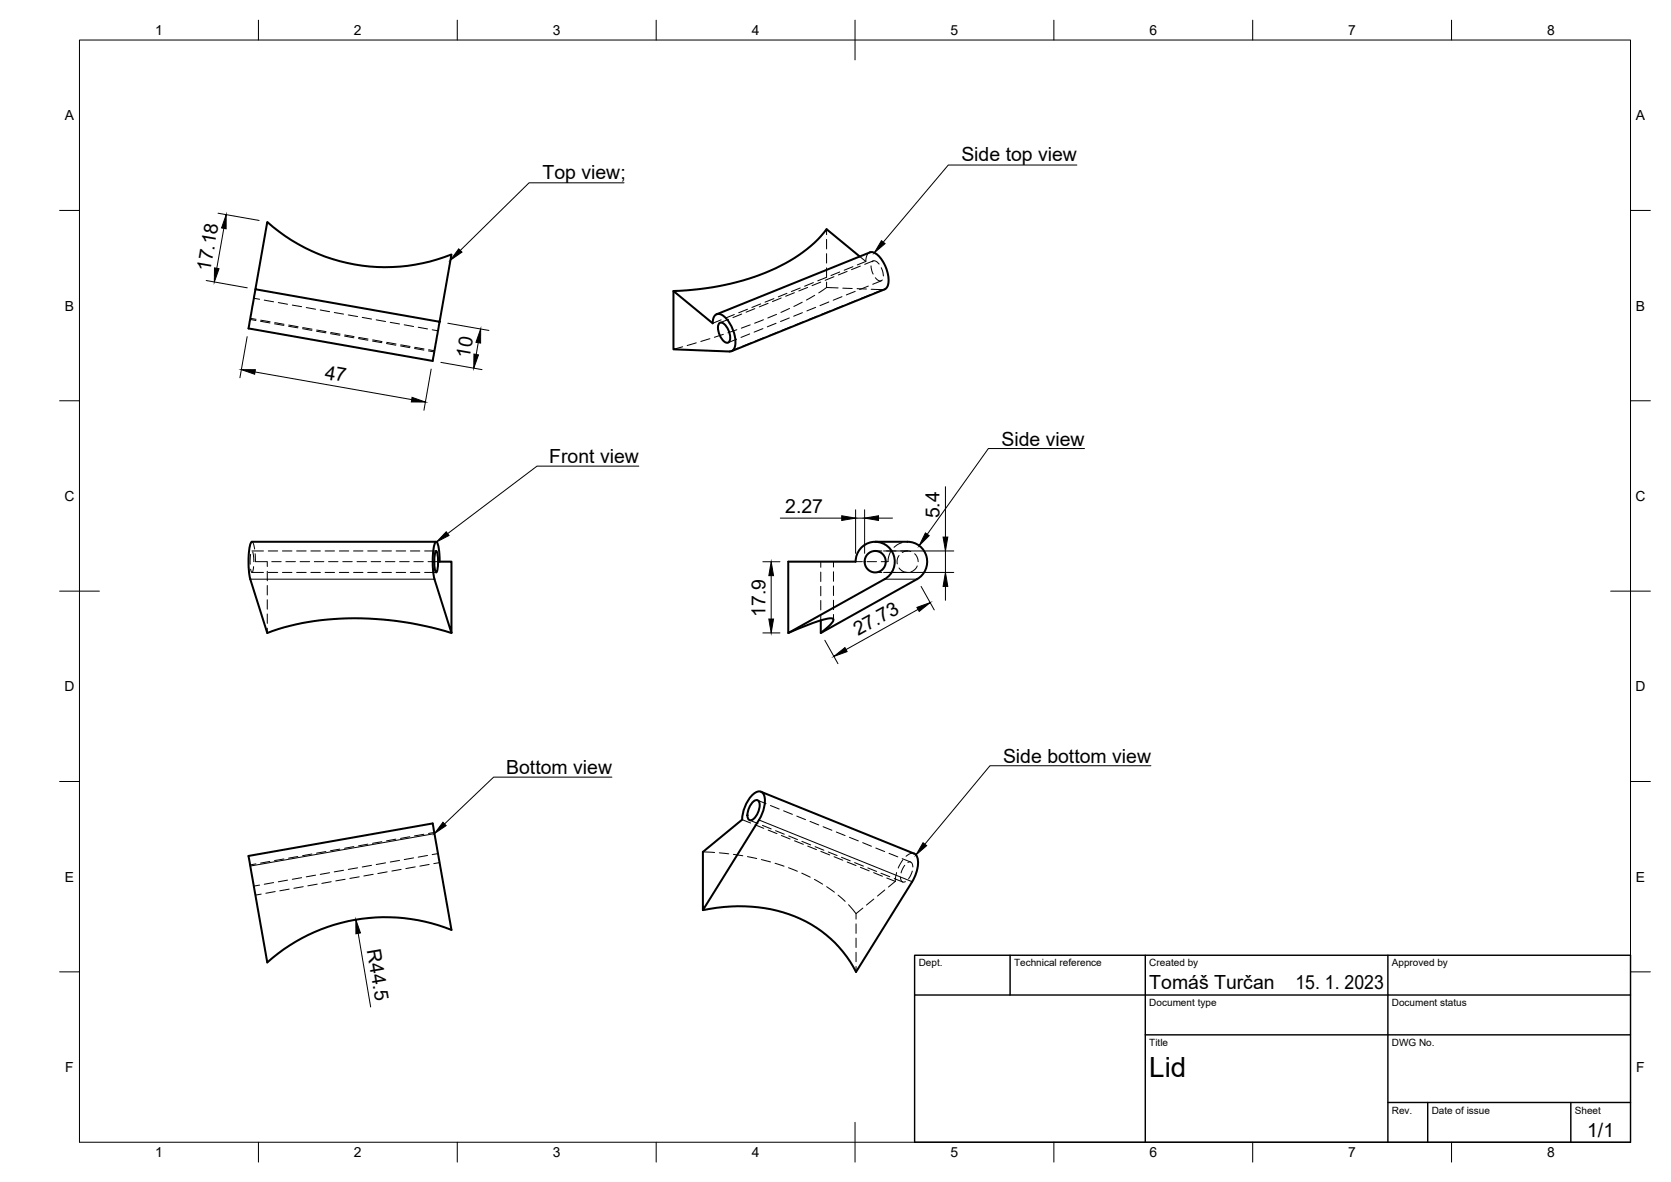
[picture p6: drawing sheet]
<svg xmlns="http://www.w3.org/2000/svg" width="420mm" height="297mm" viewBox="0 0 420 297" stroke-linecap="round" stroke-linejoin="round" font-family="sans-serif">
<g fill="none" stroke="#000" stroke-width=".51">
<path d="M64.2 72.7l-1.7 9.8 46.3 8.2 4.7-26.7a44.6 44.6 0 0 1-46.3-8.2l-3 16.9 46.3 8.2M180.2 79l38.5-15.6a3.2 3.2 0 0 1 3.1 2.1 7.9 7.9 0 0 1 1.3 6.5l-.7 .7-38.5 15.6M216.2 64.5l-8.4-6.9a37.3 37.3 0 0 1-18.1 12 69.7 69.7 0 0 1-20.4 3.5l9.9 8.1a2.11 2.11 0 0 1 1.3-2.3 4.5 4.5 0 0 1 3.4 3.1l.7 1.6a4.8 4.8 0 0 1-.3 4.4l-.8 .3-14.2-.5v-14.7M181 81.1a2.01 2.01 0 0 1 2 1.6l.6 1.6a1.42 1.42 0 0 1-.8 1.9 4 4 0 0 1-2.1-4.8zM109.5 138.6l.2-.1a7.9 7.9 0 0 1 0 5.4 8.2 8.2 0 0 1-.2-5.3zM109.7 136.2h-46.3a7.1 7.1 0 0 0-.9 4.5l.3 4.4 4.4 14a70.5 70.5 0 0 1 36.1-2.5l5.2 1.1 5 1.4M220 136.2h8.2a5 5 0 0 1 4.8 3.7 5 5 0 0 1-2.4 5.6l-24.2 13.6v-3.2M110.5 141.1h3v18l-4.2-13.6a19.5 19.5 0 0 1 .2-9.2l.1-.1a3.8 3.8 0 0 1 .9 3l.1 2M198.2 159.1l7.6-3a5.6 5.6 0 0 1 3.7-.5 2.49 2.49 0 0 1-1.5 2.1l-1.6 1.4M215.1 141.1h-16.9v18l24.2-13.6a5 5 0 0 0 .3-8.6 5 5 0 0 0-7.6 4.3M191.3 199l38.5 15.5M62.5 215.1l46.3-8.2 4.7 26.8a44.6 44.6 0 0 0-46.3 8.2z"/>
<path d="M186.6 206a8.7 8.7 0 0 1 3.6-6.9 1.48 1.48 0 0 1 1.5 .1 1.48 1.48 0 0 1 .6 1.4l-.2 2.3-.8 2.4-14.6 23.4v-14.6l9.9-8.1M189.1 201.7a1.07 1.07 0 0 1 1.7-.3 4.4 4.4 0 0 1-1.7 4.7 .74 .74 0 0 1-1.1-.7l.1-1.6zM229.8 214.5a3.5 3.5 0 0 1 .8 4l-.6 1.9-.6 1.2-14.2 22.6a30.8 30.8 0 0 0-26.4-16.4h-5.1l-3.4 .3-3.6 .6"/>
<circle cx="220.1" cy="141.2" r="2.68"/>
</g>
<g fill="none" stroke="#000" stroke-width=".25">
<path d="M20 10.1h390v276.9h-390zM65 5.1v5M115 5.1v5M165 5.1v5M215 5.1v10M265 5.1v5M315 5.1v5M365 5.1v5M15 52.9h5M54.8 53.6l10.4 1.8M56.3 57.4l-1.8 10M56.9 53.9v3.6l-1.2-.2z"/>
<path d="M156.9 45.9h-23.9l-17.3 17M207.8 57.6v1.4M270.8 41.5h-32.4l-16.3 19.4M410 52.9h5M51.8 70.5l10.4 1.8M53.9 67.3l1.2 .2-1.2 3.4zM62.9 80l1.5 .2M63.8 75l1.5 .2M66.4 75.4l2.4 .4M70 76l2.3 .5M73.5 76.7l2.3 .4M77 77.3l2.4 .4"/>
<path d="M80.5 77.9l2.4 .4M84.1 78.5l2.3 .4M87.6 79.1l2.3 .5M91.1 79.8l2.3 .4M115.3 62.5l.9 .9-3 2zM184.6 79l-2.2 .9M186.5 78.9l-2.2 .9M188 77.7l-2.3 .9M189.8 77.6l-2.2 .9M191.3 76.4l-2.2 .9M193.1 76.2l-2.2 .9M194.6 75l-2.2 .9"/>
<path d="M195.3 79l-2.2 .9M196.4 74.9l-2.2 .9M197.9 73.7l-2.2 .9M198.5 79.9l-2.2 .9M198.5 77.5l-2.1 1M199.7 73.6l-2.2 .9M201.2 72.4l-2.2 .9M201.7 76l-2.1 1M201.8 78.6l-2.2 .9M203.1 72.2l-2.2 .9M204.5 71l-2.2 .9M204.9 74.2l-2.1 1.2"/>
<path d="M205.1 77.2l-2.2 .9M205.5 79.4l-2.3 .9M206.4 70.9l-2.2 .9M207.8 72.2l-1.9 1.4M207.8 72.2l2.9 .2M207.8 60.2v2.4M207.8 63.7v2.4M207.8 67.3v2.4l-2.2 .9M207.8 70.9v1.3M208.4 75.9l-2.2 .9M208.8 78.1l-2.2 .9M209.7 69.5l-2.2 .9"/>
<path d="M211.1 68.4l-2.2 .8M211.7 74.6l-2.2 .8M211.9 72.4l2.4 .1M212.1 76.8l-2.2 .9M213 68.2l-2.2 .9M214.5 67l-2.2 .9M215 73.2l-2.2 .9M215.4 75.4l-2.2 .9M215.5 72.5l2.4 .1M216.2 64.5l1.5 1.2M216.3 66.9l-2.2 .9M217.7 65.7l-2.1 .9"/>
<path d="M218.2 63.9l-.4 .9-.1 .9M218.3 71.9l-2.2 .9M218.7 74.1l-2.2 .9M219 66.8l.5 2.1M219.1 72.7l2.9 .1M219.3 65.8a1.12 1.12 0 0 1 1.7 .6M219.6 65.6l-2.2 .8M220.1 69.8a1.12 1.12 0 0 0 1.7 .5M221.6 70.6l-2.2 .8M221.6 67.3l.5 2M221.6 60.5l.9 .7-2.7 2.3zM222 72.8l-2.2 .9"/>
<path d="M222.4 72.7l-.4 .1M60.7 92.9h3.5l-.2 1.2zM62.1 84.6l-1.8 10.3M62.9 80.3l1.4 .2M64.1 93.5l39.4 6.9M65.5 80.7l2.4 .5M65.6 80.5l2.3 .4M69 81.4l2.4 .4M69.1 81.1l2.3 .4M72.6 82l2.3 .4M72.6 81.7l2.4 .4M76.1 82.6l2.3 .4"/>
<path d="M76.1 82.3l2.4 .4M79.6 83.2l2.3 .4M79.6 82.9l2.4 .4M83.1 83.8l2.3 .5M83.2 83.6l2.3 .4M86.6 84.5l2.4 .4M86.7 84.2l2.3 .4M90.1 85.1l2.4 .4M90.2 84.8l2.3 .4M93.7 85.7l2.3 .4M93.7 85.4l2.4 .4M94.6 80.4l2.3 .4"/>
<path d="M97.2 86.3l2.3 .4M97.2 86l2.4 .5M98.1 81l2.4 .4M100.7 86.9l2.3 .5M100.8 86.7l2.3 .4M101.6 81.6l2.4 .4M103.6 99.9l3.4 1.1h-3.6zM104.2 87.6l2.4 .4M104.3 87.3l2.3 .4M105.2 82.2l2.3 .5M107.7 88.2l1.5 .2M107.8 87.9l1.4 .2"/>
<path d="M108.4 92.8l-1.8 10.3M108.7 82.9l1.4 .2M110.8 91.1l10.4 1.8M112.6 81.2l10.3 1.8M119.2 89l1.1 .2-1.2 3.3zM120.2 86.1l-.5 3M120.9 82.7l-.1 3.5-1.1-.2zM171.6 87.2l-2.3 .6M175.1 86.2l-2.3 .6M178.5 85.1l-2.3 .7M181.3 80.4l-2.1 .8M181.9 84l-2.3 .8"/>
<path d="M183.2 80.2l-2.1 .9M185.2 85.2l-2.1 .9M185.3 82.9l-2.3 .7M185.6 87.5l-2.2 .8M188.5 83.9l-2.2 .9M188.6 81.6l-2.2 .9M188.9 86.1l-2.2 .9M191.8 82.6l-2.2 .9M192 80.4l-2.3 .8M192.2 84.8l-2.2 .9M195.1 81.2l-2.2 .9M195.5 83.5l-2.2 .9"/>
<path d="M198.8 82.1l-2.2 .9M202.1 80.8l-2.2 .9M15 100.7h5M160.6 117.1h-25.6l-22.4 17M272.7 112.7h-24.2l-15.3 21.6M410 100.7h5M63 139.3l-.1 2.5M63.4 136.2a2.52 2.52 0 0 1 .6 1.8M63.4 138.5h2.9M63.5 138.7l.3 2.5M64.2 139.2v1.9h2.9M67.5 138.5h2.3"/>
<path d="M71 138.5h2.4M74.6 138.5h2.4M78.2 138.5h2.4M81.7 138.5h2.4M85.3 138.5h2.4M88.9 138.5h2.4M92.5 138.5h2.3M96 138.5h2.4M99.6 138.5h2.4M103.2 138.5h2.4M106.8 138.5h2.9M112.2 133.6l.7 1-3.1 1.6z"/>
<path d="M196.2 130.2h15.4M211.6 129.6l3.5 .6-3.5 .6zM215.1 128.1v11M215.1 130.2h2.3M217.4 130.2l3.5-.6v1.2zM217.4 128.1v11M220 138.5h1.7M220.9 130.2h3.5M222.2 138.5h17.6M224 138.5l-.6 1.5-.1 1.1h-1.7M226.1 139.6l-.5 1.1v1M226.8 136.4l-.9 .3-1.1 .8"/>
<path d="M228.2 136.2h-.2M229 138.6l-1.2-.1-.9 .3M230 139.2l.7 1 .2 1M232.7 133.9l.9 .7-2.5 2.5zM237.1 135h1.2l-.6 3.5zM237.7 122.3v12.7M237.7 138.5v5.4M15 148.6h10M62.9 145.5h46.3M63.4 143.9h2.9M63.8 142.4a1.31 1.31 0 0 1-.5 1.4l-.3-.8M67.2 141.1v1.3"/>
<path d="M67.2 143.6v2.4M67.2 147.1v2.4M67.2 150.7v2.4M67.2 154.3v2.4M67.2 157.9v1.2M67.5 143.9h2.3M68.3 141.1h2.4M71 143.9h2.4M71.9 141.1h2.4M74.6 143.9h2.4M75.5 141.1h2.4M78.2 143.9h2.4"/>
<path d="M79 141.1h2.4M81.7 143.9h2.4M82.6 141.1h2.4M85.3 143.9h2.4M86.2 141.1h2.4M88.9 143.9h2.4M89.8 141.1h2.3M92.5 143.9h2.3M93.3 141.1h2.4M96 143.9h2.4M96.9 141.1h2.4M99.6 143.9h2.4"/>
<path d="M100.5 141.1h2.4M103.2 143.9h2.4M104.1 141.1h2.3M106.8 143.9h2.9M107.6 141.1h2.9M191.8 141.2h4.3M191.8 159.1h4.3M193.3 155.6h1.2l-.6 3.5zM193.9 141.2l.6 3.5h-1.2zM193.9 144.7v10.9M206.4 141.1v1.5M206.4 143.8v2.3"/>
<path d="M206.4 147.3v2.4M206.4 150.9v2.4M206.4 154.5v1.4M209.6 141.1v1.4M209.6 143.7v2.4M209.6 147.3v2.4M209.6 150.8v2.4M209.6 154.4v1.4M215.1 141.1h1.7M218 141.1h2.4M220 143.9h1.7M222.2 143.9h17.6"/>
<path d="M222.4 145.5h8.2M226.1 142.7l.8 .8 1 .3M230.5 152.6l3.4-1.2-2.8 2.3zM230.6 142.2l-.7 1-.9 .5M230.8 153.1l-18.1 10.1M231.6 147.4l3.3 5.9M237.7 143.9l.6 3.5h-1.2zM237.7 147.4v3.5M405 148.6h10M207.4 160.9l3.3 5.9M209.7 165l2.7-2.3 .6 1.1zM15 196.4h5"/>
<path d="M153.9 195.3h-29.8l-12.3 11.8M289.4 192.4h-40.5l-16.4 19.8M410 196.4h5M64.3 217.1l-1.4 .3M67.9 216.5l-2.4 .4M71.4 215.9l-2.4 .4M74.9 215.3l-2.3 .4M78.4 214.6l-2.3 .4M79.4 219.9l-2.4 .5M81.9 214l-2.3 .4M82.9 219.3l-2.4 .4M85.4 213.4l-2.3 .4"/>
<path d="M86.4 218.7l-2.3 .4M89 212.8l-2.4 .4M89.9 218.1l-2.3 .4M92.5 212.1l-2.4 .5M93.4 217.5l-2.3 .4M93.8 219.7l-2.3 .4M96 211.5l-2.3 .4M96.9 216.8l-2.3 .5M97.3 219.1l-2.3 .4M99.5 210.9l-2.3 .4M100.5 216.2l-2.4 .4M100.9 218.5l-2.4 .4"/>
<path d="M103 210.3l-2.3 .4M104 215.6l-2.4 .4M104.4 217.9l-2.4 .4M106.6 209.7l-2.4 .4M107.5 215l-2.3 .4M107.9 217.2l-2.3 .5M109.2 209.2l-1.5 .3M109.2 209.5l-46.3 8.1M110.1 214.5l-1.4 .3M110.5 216.8l-1.4 .2M111.4 206.6l.8 .9-3 2zM176.7 214.1l3 .1"/>
<path d="M180.9 214.3l2.3 .3M184.4 214.7l2.4 .4M186.6 206l2.1 .8M187.9 215.3l2.4 .5M188.5 206.1l2.1 .9M189.8 207.3l2.2 .9M190.5 201.1l2.1 .9M190.8 206.1l38.6 15.5M191.4 216l2.3 .6M191.7 207.4l2.2 .9M193.1 208.6l2.3 .9M193.7 202.4l2.2 .9"/>
<path d="M194.9 216.9l2.2 .8M195 208.8l2.2 .8M196.5 210l2.2 .8M197 203.8l2.2 .8M198.3 218.1l2.2 .9M198.3 210.1l2.2 .9M199.8 211.3l2.2 .9M200.3 205.1l2.2 .9M201.6 219.4l2.1 1M201.6 211.4l2.2 .9M203.1 212.6l2.2 .9M203.7 206.4l2.2 .9"/>
<path d="M205 212.8l2.2 .9M206.4 214l2.2 .8M207 207.8l2.2 .8M208.3 214.1l2.2 .9M209.7 215.3l2.2 .9M210.3 209.1l2.2 .9M211.6 215.4l2.2 .9M213 216.6l2.2 .9M213.6 210.4l2.2 .9M214.9 216.8l2.2 .9M216.3 218l2.2 .8M216.9 211.8l2.2 .9"/>
<path d="M218.2 218.1l2.2 .9M219.7 219.3l2.2 .9M220.2 213.1l2.2 .9M221.5 219.4l2.2 .9M223.5 214.4l2.2 .9M225.4 219.3l-.3 2.2M226.8 215.8l2.2 .8M227 216.1l-1.2 2.1M227.5 217.5l-.9 1.9M228.3 216.7a.9 .9 0 0 1 1 .2 .9 .9 0 0 1 .2 1M229.4 218.9l-.9 1.9M229.8 214.5h-.9l-1.1 .7"/>
<path d="M232.1 211.8l.9 .7-2.7 2.3zM65.3 222.4l-1.5 .3M65.7 224.7l-1.5 .2M68.8 221.8l-2.4 .4M69.2 224.1l-2.4 .4M72.3 221.2l-2.3 .4M72.7 223.4l-2.3 .5M75.8 220.6l-2.3 .4M76.2 222.8l-2.3 .4M79.8 222.2l-2.4 .4M83.3 221.6l-2.4 .4M86.8 221l-2.4 .4"/>
<path d="M89.5 231.1l1.1 3.3-1.1 .3zM90.1 234.6l3.1 18.5M90.3 220.4l-2.3 .4M204.8 221l2 1.2M207.9 222.8l1.9 1.4M210.7 224.9l1.8 1.6M213.4 227.4l1.8 2.2M215.2 232.2v2.4M215.2 235.7v2.4M215.2 239.3v2.4M217 228.2l-1.8 1.4v1.4M219.7 225.9l-1.8 1.5"/>
<path d="M222.5 223.7l-1.9 1.5M223 220.6l2.1 .9M224.8 220.8l2.2 .8M225.1 221.5l-1.7 1.4M226.4 220.4a.9 .9 0 0 0 .2 1 .9 .9 0 0 0 1.1 .2M15 244.2h5M215.2 242.9v1.3M410 244.2h5M65 287v5M115 287v5M165 287v5M215 282.1v9.9"/>
<path d="M265 287v5M315 287v5M365 287v5"/>
</g>
<path d="M230 240.1h180v46.9h-180zM230 250h180M254 240.1v9.9M288 240.1v46.9M349 240.1v46.9M288 260.1h122M349 277.1h61M359 277.1v9.9M395 277.1v9.9" fill="none" stroke="#000" stroke-width=".36"/>
<g fill="#000">
<path d="M56.9 53.9v3.6l-1.2-.2zM53.9 67.3l1.2 .2-1.2 3.4zM115.3 62.5l.9 .9-3 2zM221.6 60.5l.9 .7-2.7 2.3zM60.7 92.9h3.5l-.2 1.2zM103.6 99.9l3.4 1.1h-3.6zM119.2 89l1.1 .2-1.2 3.3zM120.9 82.7l-.1 3.5-1.1-.2zM112.2 133.6l.7 1-3.1 1.6zM211.6 129.6l3.5 .6-3.5 .6zM217.4 130.2l3.5-.6v1.2zM232.7 133.9l.9 .7-2.5 2.5z"/>
<path d="M237.1 135h1.2l-.6 3.5zM193.9 141.2l.6 3.5h-1.2zM193.3 155.6h1.2l-.6 3.5zM230.5 152.6l3.4-1.2-2.8 2.3zM237.7 143.9l.6 3.5h-1.2zM209.7 165l2.7-2.3 .6 1.1zM111.4 206.6l.8 .9-3 2zM232.1 211.8l.9 .7-2.7 2.3zM89.5 231.1l1.1 3.3-1.1 .3z"/>
</g>
<text font-size="7" x="289" y="270.6">Lid</text>
<g font-size="4.9">
<text x="241.7" y="40.5">Side top view</text>
<text x="136.4" y="45">Top view;</text>
<text x="52.9" y="68.3" transform="rotate(-80 52.9 68.3)">17.18</text>
<text x="81.5" y="95.1" transform="rotate(10 81.5 95.1)">47</text>
<text x="118.1" y="90.2" transform="rotate(-80 118.1 90.2)">10</text>
<text x="251.8" y="112">Side view</text>
<text x="138.1" y="116.4">Front view</text>
<text x="197.4" y="128.8">2.27</text>
<text x="236.3" y="130.3" transform="rotate(-90 236.3 130.3)">5.4</text>
<text x="192.4" y="155" transform="rotate(-90 192.4 155)">17.9</text>
<text x="215.8" y="159.9" transform="rotate(-29 215.8 159.9)">27.73</text>
<text x="252.2" y="191.7">Side bottom view</text>
<text x="127.3" y="194.6">Bottom view</text>
<text x="92.2" y="238.8" transform="rotate(80 92.2 238.8)">R44.5</text>
<text x="289" y="248.5">Tomáš Turčan</text>
<text x="325.7" y="248.5">15. 1. 2023</text>
<text x="399.1" y="285.7">1/1</text>
</g>
<g font-size="3.5">
<text x="39" y="8.8">1</text>
<text x="89" y="8.8">2</text>
<text x="139" y="8.8">3</text>
<text x="189" y="8.8">4</text>
<text x="239" y="8.8">5</text>
<text x="289" y="8.8">6</text>
<text x="339" y="8.8">7</text>
<text x="389" y="8.8">8</text>
<text x="16.3" y="30.2">A</text>
<text x="411.3" y="30.2">A</text>
<text x="16.3" y="78">B</text>
<text x="411.3" y="78">B</text>
<text x="16.2" y="125.9">C</text>
<text x="411.2" y="125.9">C</text>
<text x="16.2" y="173.7">D</text>
<text x="411.2" y="173.7">D</text>
<text x="16.3" y="221.6">E</text>
<text x="411.3" y="221.6">E</text>
<text x="16.4" y="269.4">F</text>
<text x="411.4" y="269.4">F</text>
<text x="39" y="290.8">1</text>
<text x="89" y="290.8">2</text>
<text x="139" y="290.8">3</text>
<text x="189" y="290.8">4</text>
<text x="239" y="290.8">5</text>
<text x="289" y="290.8">6</text>
<text x="339" y="290.8">7</text>
<text x="389" y="290.8">8</text>
</g>
<g font-size="2.5">
<text x="231" y="242.9">Dept.</text>
<text x="255" y="242.9">Technical reference</text>
<text x="289" y="242.9">Created by</text>
<text x="350" y="242.9">Approved by</text>
<text x="289" y="252.8">Document type</text>
<text x="350" y="252.8">Document status</text>
<text x="289" y="262.9">Title</text>
<text x="350" y="262.9">DWG No.</text>
<text x="350" y="279.9">Rev.</text>
<text x="360" y="279.9">Date of issue</text>
<text x="396" y="279.9">Sheet</text>
</g>
</svg>
